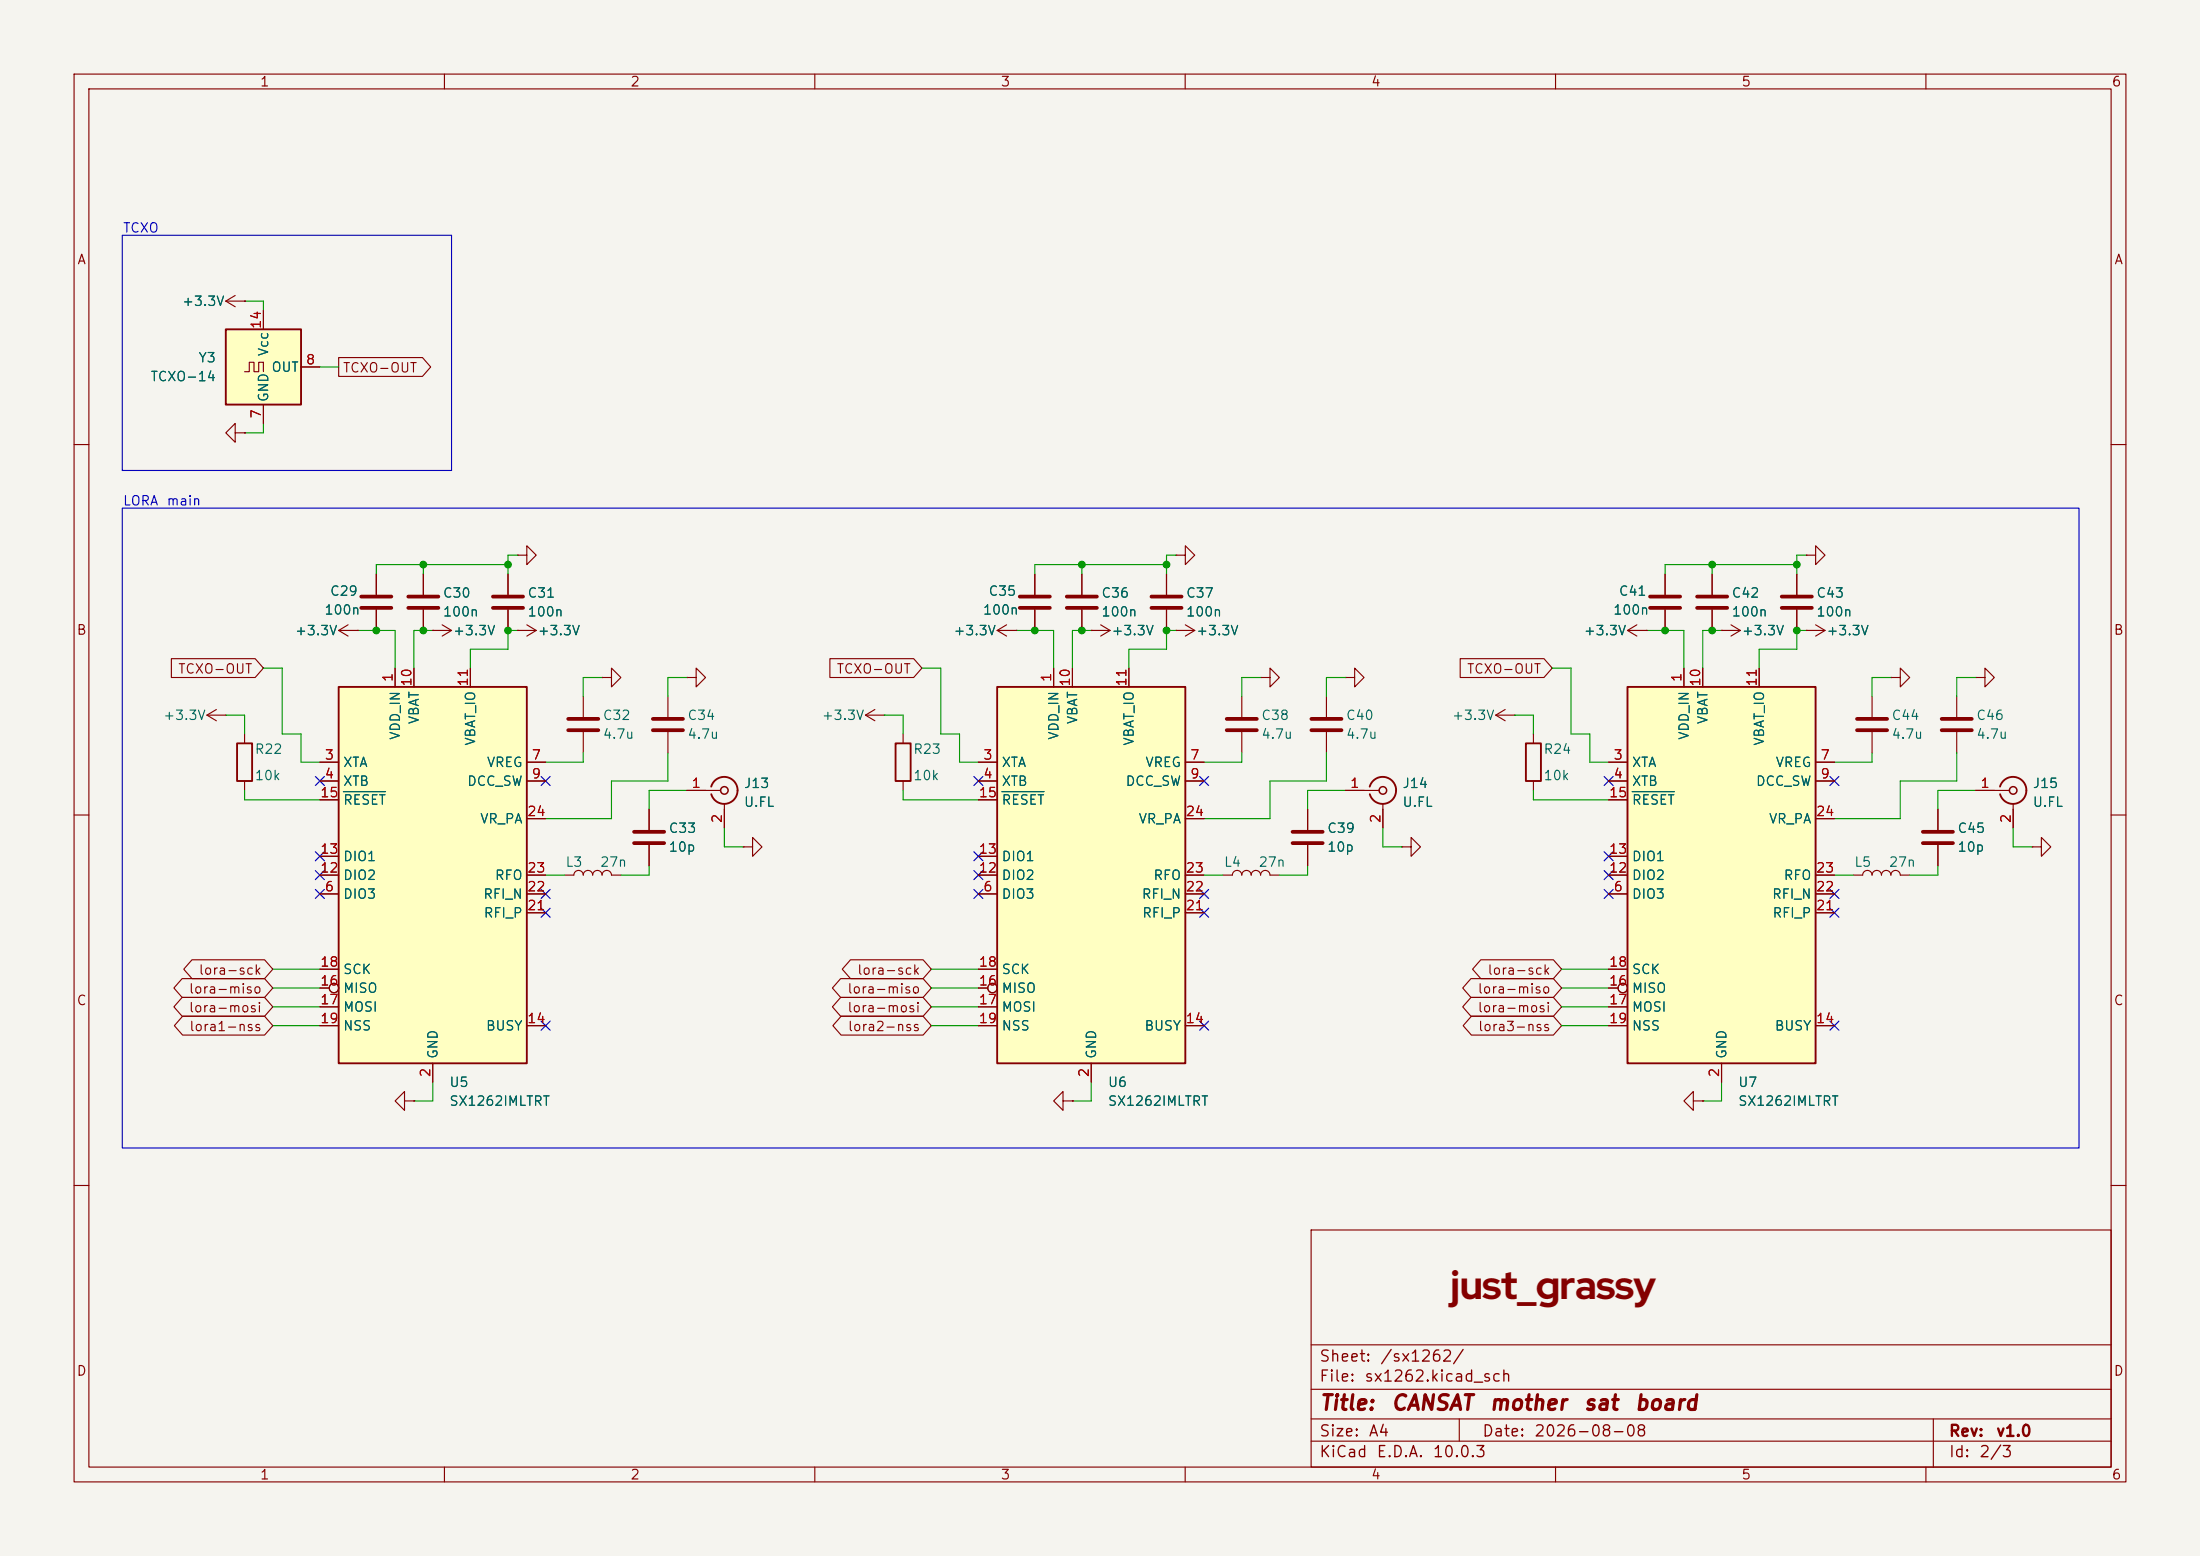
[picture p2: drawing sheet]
<svg xmlns="http://www.w3.org/2000/svg" width="297mm" height="210mm" viewBox="0 0 297 210" stroke-linecap="round" stroke-linejoin="round" font-family="sans-serif">
<path d="M0 0h297v210h-297z" fill="#f5f4ef" stroke="#f5f4ef" stroke-width=".14"/>
<g fill="none" stroke="#840000" stroke-width=".15">
<path d="M10 10h277v190h-277zM12 12h273v186h-273zM60 10v2M110 10v2M160 10v2M210 10v2M260 10v2M10 60h2M57.1 77.5v2.8M139.7 77.5v2.8M146 77.5v2.8M157.5 77.5v2.8"/>
<path d="M285 60h2M33 99.1v1.2M57.1 82.3v2.8M58.4 85.1h.1M58.4 85.1h2.6M59.7 84.3l1.3 .8M61 85.1l-1.3 .8M139.7 82.3v2.8M146 82.3v2.8M147.3 85.1h.1M147.3 85.1h2.6M148.6 84.3l1.3 .8"/>
<path d="M149.9 85.1l-1.3 .8M157.5 82.3v2.8M158.7 85.1h.1M158.7 85.1h2.6M160 84.3l1.3 .8M161.3 85.1l-1.3 .8M10 110h2M33 105.4v1.3M92.7 106.7h4.6M97.8 108.5v3.3M285 110h2M143.5 148.6v-1.3l-1.3 1.3 1.3 1.3v-1.3h1.3"/>
<path d="M144.8 148.6h.1M10 160h2M177 166h108v32h-108zM285 160h2M60 198v2M110 198v2M160 198v2M177 194.5h108M177 191.5h108M177 187.5h108M177 181.5h108M197 191.5v3"/>
<path d="M210 198v2M260 198v2M261 191.5v6.5"/>
</g>
<path d="M32 100.3h2v5.1h-2zM96 106.2a1.81 1.81 0 0 1 2.8-1 1.81 1.81 0 0 1 0 2.9 1.81 1.81 0 0 1-2.8-.9" fill="none" stroke="#840000" stroke-width=".25"/>
<circle cx="97.8" cy="106.7" r=".51" fill="none" stroke="#840000" stroke-width=".2"/>
<path d="M55.1 80.5h4.1M55.1 82h4.1M137.7 80.5h4M137.7 82h4M144 80.5h4.1M144 82h4.1M155.4 80.5h4.1M155.4 82h4.1" fill="none" stroke="#840000" stroke-width=".51"/>
<path d="M134.6 92.7h25.4v50.8h-25.4z" fill="#ffffc2"/>
<path d="M134.6 92.7h25.4v50.8h-25.4zM120.9 100.3h2v5.1h-2zM184.9 106.2a1.81 1.81 0 0 1 2.8-1 1.81 1.81 0 0 1 0 2.9 1.81 1.81 0 0 1-2.8-.9" fill="none" stroke="#840000" stroke-width=".25"/>
<g fill="none" stroke="#840000" stroke-width=".15">
<path d="M68.6 77.5v2.8M45.7 85.1l1.3 .8M45.7 85.1h2.6M47 84.3l-1.3 .8M48.3 85.1h.1M68.6 82.3v2.8M81.3 91.4h1.2v-1.2l1.3 1.2-1.3 1.3v-1.3M81.3 91.4h.1M90.2 94v2.8M90.2 98.8v2.8M92.7 91.4h1.3v-1.2l1.2 1.2-1.2 1.3v-1.3M92.7 91.4h.1"/>
<path d="M116.8 96.5l1.3 .8M116.8 96.5h2.6M118.1 95.8l-1.3 .7M119.4 96.5h.1M121.9 99.1v1.2M142.2 90.2v2.5M144.8 90.2v2.5M152.4 90.2v2.5M167.6 94v2.8M167.6 98.8v2.8M170.2 91.4h1.2v-1.2l1.3 1.2-1.3 1.3v-1.3M170.2 91.4h.1"/>
<path d="M179.1 94v2.8M179.1 98.8v2.8M181.6 91.4h1.3v-1.2l1.2 1.2-1.2 1.3v-1.3M181.6 91.4h.1M87.6 109.2v2.8M87.6 114v2.8M121.9 105.4v1.3M132.1 102.9h2.5M132.1 105.4h2.5M132.1 118.1h2.5M132.1 115.6h2.5M132.1 108h2.5"/>
<path d="M160 102.9h2.6M160 105.4h2.6M160 118.1h2.6M160 110.5h2.6M165.1 118.1h1.3a.64 .64 0 0 1 .6-.6 .64 .64 0 0 1 .6 .6 .64 .64 0 0 1 .7-.6 .64 .64 0 0 1 .6 .6 .64 .64 0 0 1 .6-.6 .64 .64 0 0 1 .7 .6 .64 .64 0 0 1 .6-.6 .64 .64 0 0 1 .6 .6h1.3M176.5 109.2v2.8M176.5 114v2.8M181.6 106.7h4.6M186.7 108.5v3.3M189.2 114.3h1.3v-1.3l1.3 1.3-1.3 1.3v-1.3M189.2 114.3h.1M250.2 118.1h1.3a.64 .64 0 0 1 .6-.6 .64 .64 0 0 1 .6 .6 .64 .64 0 0 1 .7-.6 .64 .64 0 0 1 .6 .6 .64 .64 0 0 1 .6-.6 .64 .64 0 0 1 .7 .6 .64 .64 0 0 1 .6-.6 .64 .64 0 0 1 .6 .6h1.3"/>
<path d="M261.6 109.2v2.8M261.6 114v2.8M132.1 120.7h2.5M132.1 138.4h2.5M132.1 133.4h1.2M132.1 135.9h2.5M132.1 130.8h2.5M160 120.7h2.6M160 138.4h2.6M160 123.2h2.6M147.3 143.5v2.6M228.6 148.6v-1.3l-1.3 1.3 1.3 1.3v-1.3h1.3"/>
<path d="M229.9 148.6h.1"/>
<circle cx="134" cy="133.3" r=".63"/>
</g>
<path d="M135.3 106.8h5.6" fill="none" stroke="#006464" stroke-width=".15"/>
<g fill="none" stroke="#840000" stroke-width=".51">
<path d="M66.5 80.5h4.1M66.5 82h4.1M88.1 97h4.1M88.1 98.6h4.1M165.6 97h4.1M165.6 98.6h4.1M177 97h4.1M177 98.6h4.1M85.6 112.3h4.1M85.6 113.8h4.1M174.5 112.3h4.1M174.5 113.8h4.1"/>
<path d="M259.6 112.3h4.1M259.6 113.8h4.1"/>
</g>
<circle cx="186.7" cy="106.7" r=".51" fill="none" stroke="#840000" stroke-width=".2"/>
<path d="M45.7 92.7h25.4v50.8h-25.4z" fill="#ffffc2"/>
<path d="M45.7 92.7h25.4v50.8h-25.4zM206 100.3h2v5.1h-2zM270 106.2a1.82 1.82 0 0 1 2-1.3 1.82 1.82 0 0 1 1.6 1.8M273.6 106.7a1.81 1.81 0 0 1-1.6 1.8 1.81 1.81 0 0 1-2-1.3" fill="none" stroke="#840000" stroke-width=".25"/>
<g fill="none" stroke="#840000" stroke-width=".15">
<path d="M50.8 77.5v2.8M69.8 74.9h1.3v-1.2l1.3 1.2-1.3 1.3v-1.3M69.8 74.9h.1M158.7 74.9h1.3v-1.2l1.3 1.2-1.3 1.3v-1.3M158.7 74.9h.1M243.8 74.9h1.3v-1.2l1.3 1.2-1.3 1.3v-1.3M243.8 74.9h.1M27.9 96.5l1.3 .8M27.9 96.5h2.6M29.2 95.8l-1.3 .7M30.5 96.5h.1M50.8 82.3v2.8"/>
<path d="M53.3 90.2v2.5M55.9 90.2v2.5M63.5 90.2v2.5M69.8 85.1h.1M69.8 85.1h2.6M71.1 84.3l1.3 .8M72.4 85.1l-1.3 .8M78.7 94v2.8M78.7 98.8v2.8M134.6 85.1l1.3 .8M134.6 85.1h2.6M135.9 84.3l-1.3 .8"/>
<path d="M137.2 85.1h.1M201.9 96.5h2.6M201.9 96.5l1.3 .8M203.2 95.8l-1.3 .7M204.5 96.5h.1M207 99.1v1.2M43.2 102.9h2.5M43.2 105.4h2.5M43.2 118.1h2.5M43.2 115.6h2.5M43.2 108h2.5M71.1 102.9h2.6"/>
<path d="M71.1 105.4h2.6M71.1 118.1h2.6M71.1 110.5h2.6M76.2 118.1h1.3a.64 .64 0 0 1 .6-.6 .64 .64 0 0 1 .6 .6 .64 .64 0 0 1 .7-.6 .64 .64 0 0 1 .6 .6 .64 .64 0 0 1 .6-.6 .64 .64 0 0 1 .7 .6 .64 .64 0 0 1 .6-.6 .64 .64 0 0 1 .6 .6h1.3M100.3 114.3h1.3v-1.3l1.3 1.3-1.3 1.3v-1.3M100.3 114.3h.1M207 105.4v1.3M266.7 106.7h4.6M271.8 108.5v3.3M274.3 114.3h1.3v-1.3l1.3 1.3-1.3 1.3v-1.3M274.3 114.3h.1M43.2 120.7h2.5"/>
<path d="M43.2 138.4h2.5M43.2 133.4h1.2M43.2 135.9h2.5M43.2 130.8h2.5M71.1 120.7h2.6M71.1 138.4h2.6M71.1 123.2h2.6M54.6 148.6v-1.3l-1.3 1.3 1.3 1.3v-1.3h1.3M55.9 148.6h.1M58.4 143.5v2.6"/>
<circle cx="45.1" cy="133.3" r=".63"/>
</g>
<path d="M46.4 106.8h5.6" fill="none" stroke="#006464" stroke-width=".15"/>
<path d="M48.8 80.5h4M48.8 82h4M76.7 97h4.1M76.7 98.6h4.1" fill="none" stroke="#840000" stroke-width=".51"/>
<circle cx="271.8" cy="106.7" r=".51" fill="none" stroke="#840000" stroke-width=".2"/>
<path d="M219.7 92.7h25.4v50.8h-25.4z" fill="#ffffc2"/>
<path d="M219.7 92.7h25.4v50.8h-25.4z" fill="none" stroke="#840000" stroke-width=".25"/>
<g fill="none" stroke="#840000" stroke-width=".15">
<path d="M224.8 77.5v2.8M231.1 77.5v2.8M242.6 77.5v2.8M224.8 82.3v2.8M227.3 90.2v2.5M229.9 90.2v2.5M231.1 82.3v2.8M232.4 85.1h.1M232.4 85.1h2.5M233.7 84.3l1.2 .8M234.9 85.1l-1.2 .8M237.5 90.2v2.5"/>
<path d="M242.6 82.3v2.8M243.8 85.1h.1M243.8 85.1h2.6M245.1 84.3l1.3 .8M246.4 85.1l-1.3 .8M252.7 94v2.8M252.7 98.8v2.8M255.3 91.4h1.2v-1.2l1.3 1.2-1.3 1.3v-1.3M255.3 91.4h.1M266.7 91.4h1.3v-1.2l1.2 1.2-1.2 1.3v-1.3M266.7 91.4h.1M217.2 102.9h2.5"/>
<path d="M217.2 105.4h2.5M217.2 118.1h2.5M217.2 115.6h2.5M217.2 108h2.5M245.1 102.9h2.5M245.1 105.4h2.5M245.1 118.1h2.5M245.1 110.5h2.5M217.2 120.7h2.5M217.2 138.4h2.5M217.2 133.4h1.2M217.2 135.9h2.5"/>
<path d="M217.2 130.8h2.5M245.1 120.7h2.5M245.1 138.4h2.5M245.1 123.2h2.5M232.4 143.5v2.6"/>
<circle cx="219.1" cy="133.3" r=".63"/>
</g>
<path d="M220.3 106.8h5.7" fill="none" stroke="#006464" stroke-width=".15"/>
<path d="M222.8 80.5h4M222.8 82h4M229.1 80.5h4.1M229.1 82h4.1M240.5 80.5h4.1M240.5 82h4.1M250.7 97h4.1M250.7 98.6h4.1" fill="none" stroke="#840000" stroke-width=".51"/>
<path d="M30.5 44.5h10.1v10.1h-10.1z" fill="#ffffc2"/>
<path d="M30.5 44.5h10.1v10.1h-10.1z" fill="none" stroke="#840000" stroke-width=".25"/>
<g fill="none" stroke="#840000" stroke-width=".15">
<path d="M31.7 39.9l-1.2 .7M30.5 40.6l1.2 .8M30.5 40.6h2.5M31.7 58.4v-1.2l-1.2 1.2 1.2 1.3v-1.3h1.3M33 50.2h.7v-1.3h.6v1.3h.6v-1.3h.7v1.3M33 40.6h.1M33 58.4h.1M35.6 41.9v2.6M35.6 54.6v2.6M40.6 49.5h2.6M45.7 48.3h11.3l1.1 1.2-1.1 1.3h-11.3zM50.8 77.5v2.8"/>
<path d="M57.1 77.5v2.8M68.6 77.5v2.8M139.7 77.5v2.8M146 77.5v2.8M157.5 77.5v2.8M224.8 77.5v2.8M231.1 77.5v2.8M242.6 77.5v2.8M23.1 88.9h11.3l1.2 1.3-1.2 1.2h-11.3zM48.3 85.1h.1M50.8 82.3v2.8M53.3 90.2v2.5"/>
<path d="M55.9 90.2v2.5M57.1 82.3v2.8M58.4 85.1h.1M63.5 90.2v2.5M68.6 82.3v2.8M69.8 85.1h.1M112 88.9h11.3l1.2 1.3-1.2 1.2h-11.3zM137.2 85.1h.1M139.7 82.3v2.8M142.2 90.2v2.5M144.8 90.2v2.5M146 82.3v2.8"/>
<path d="M147.3 85.1h.1M152.4 90.2v2.5M157.5 82.3v2.8M158.7 85.1h.1M197.1 88.9h11.3l1.1 1.3-1.1 1.2h-11.3zM219.7 85.1l1.3 .8M219.7 85.1h2.5M221 84.3l-1.3 .8M222.2 85.1h.1M224.8 82.3v2.8M227.3 90.2v2.5M229.9 90.2v2.5"/>
<path d="M231.1 82.3v2.8M232.4 85.1h.1M237.5 90.2v2.5M242.6 82.3v2.8M243.8 85.1h.1M264.2 94v2.8M264.2 98.8v2.8M43.2 102.9h2.5M43.2 105.4h2.5M43.2 118.1h2.5M43.2 115.6h2.5M43.2 108h2.5"/>
<path d="M71.1 102.9h2.6M71.1 105.4h2.6M71.1 118.1h2.6M71.1 110.5h2.6M87.6 109.2v2.8M87.6 114v2.8M92.7 106.7h2.5M97.8 109.2v2.6M132.1 102.9h2.5M132.1 105.4h2.5M132.1 118.1h2.5M132.1 115.6h2.5"/>
<path d="M132.1 108h2.5M160 102.9h2.6M160 105.4h2.6M160 118.1h2.6M160 110.5h2.6M176.5 109.2v2.8M176.5 114v2.8M181.6 106.7h2.5M186.7 109.2v2.6M217.2 102.9h2.5M217.2 105.4h2.5M217.2 118.1h2.5"/>
<path d="M217.2 115.6h2.5M217.2 108h2.5M245.1 102.9h2.5M245.1 105.4h2.5M245.1 118.1h2.5M245.1 110.5h2.5M261.6 109.2v2.8M261.6 114v2.8M266.7 106.7h2.5M271.8 109.2v2.6M24.6 134.6h11.1l1.1 1.3-1.1 1.3h-11.1l-1.1-1.3zM24.6 132.1h11.1l1.1 1.3-1.1 1.2h-11.1l-1.1-1.2z"/>
<path d="M24.6 137.2h11.1l1.1 1.2-1.1 1.3h-11.1l-1.1-1.3zM25.9 129.5h9.8l1.1 1.3-1.1 1.3h-9.8l-1.1-1.3zM43.2 120.7h2.5M43.2 138.4h2.5M43.2 133.4h1.2M43.2 135.9h2.5M43.2 130.8h2.5M71.1 120.7h2.6M71.1 138.4h2.6M71.1 123.2h2.6M113.5 132.1h11.1l1.1 1.3-1.1 1.2h-11.1l-1.1-1.2zM113.5 134.6h11.1l1.1 1.3-1.1 1.3h-11.1l-1.1-1.3z"/>
<path d="M113.5 137.2h11.1l1.1 1.2-1.1 1.3h-11.1l-1.1-1.3zM114.8 129.5h9.8l1.1 1.3-1.1 1.3h-9.8l-1.1-1.3zM132.1 120.7h2.5M132.1 138.4h2.5M132.1 133.4h1.2M132.1 135.9h2.5M132.1 130.8h2.5M160 120.7h2.6M160 138.4h2.6M160 123.2h2.6M198.6 132.1h11.1l1.1 1.3-1.1 1.2h-11.1l-1.1-1.2zM198.6 134.6h11.1l1.1 1.3-1.1 1.3h-11.1l-1.1-1.3z"/>
<path d="M198.6 137.2h11.1l1.1 1.2-1.1 1.3h-11.1l-1.1-1.3zM199.9 129.5h9.8l1.1 1.3-1.1 1.3h-9.8l-1.1-1.3zM217.2 120.7h2.5M217.2 138.4h2.5M217.2 133.4h1.2M217.2 135.9h2.5M217.2 130.8h2.5M245.1 120.7h2.5M245.1 138.4h2.5M245.1 123.2h2.5M55.9 148.6h.1M58.4 143.5v2.6"/>
<path d="M144.8 148.6h.1M147.3 143.5v2.6M229.9 148.6h.1M232.4 143.5v2.6"/>
<circle cx="45.1" cy="133.3" r=".63"/>
<circle cx="134" cy="133.3" r=".63"/>
<circle cx="219.1" cy="133.3" r=".63"/>
</g>
<path d="M262.1 97h4.1M262.1 98.6h4.1" fill="none" stroke="#840000" stroke-width=".51"/>
<g fill="none" stroke="#009600" stroke-width=".15">
<path d="M33 40.6h2.6v1.3M35.6 57.2v1.2h-2.6M43.2 49.5h2.5M57.1 76.2v1.3M68.6 76.2h-17.8v1.3M69.8 74.9h-1.2v2.6M146 76.2v1.3M157.5 76.2h-17.8v1.3M158.7 74.9h-1.2v2.6M231.1 76.2v1.3M242.6 76.2h-17.8v1.3M243.8 74.9h-1.2v2.6"/>
<path d="M30.5 96.5h2.5v2.6M35.6 90.2h2.5v8.9h2.5v3.8h2.6M48.3 85.1h5v5.1M58.4 85.1h-2.5v5.1M69.8 85.1h-1.2v2.5h-5.1v2.6M81.3 91.4h-2.6v2.6M92.7 91.4h-2.5v2.6M119.4 96.5h2.5v2.6M124.5 90.2h2.5v8.9h2.5v3.8h2.6M137.2 85.1h5v5.1M147.3 85.1h-2.5v5.1M158.7 85.1h-1.2v2.5h-5.1v2.6"/>
<path d="M170.2 91.4h-2.6v2.6M181.6 91.4h-2.5v2.6M204.5 96.5h2.5v2.6M209.5 90.2h2.6v8.9h2.5v3.8h2.6M222.2 85.1h5.1v5.1M232.4 85.1h-2.5v5.1M243.8 85.1h-1.2v2.5h-5.1v2.6M255.3 91.4h-2.6v2.6M266.7 91.4h-2.5v2.6M33 106.7v1.3h10.2M73.7 118.1h2.5M78.7 101.6v1.3h-5"/>
<path d="M87.6 116.8v1.3h-3.8M90.2 101.6v3.8h-7.7v5.1h-8.8M92.7 106.7h-5.1v2.5M97.8 111.8v2.5h2.5M121.9 106.7v1.3h10.2M162.6 118.1h2.5M167.6 101.6v1.3h-5M176.5 116.8v1.3h-3.8M179.1 101.6v3.8h-7.7v5.1h-8.8M181.6 106.7h-5.1v2.5M186.7 111.8v2.5h2.5M207 106.7v1.3h10.2"/>
<path d="M247.6 118.1h2.6M252.7 101.6v1.3h-5.1M261.6 116.8v1.3h-3.8M264.2 101.6v3.8h-7.7v5.1h-8.9M266.7 106.7h-5.1v2.5M271.8 111.8v2.5h2.5M36.8 133.4h6.4M36.8 130.8h6.4M36.8 135.9h6.4M36.8 138.4h6.4M125.7 133.4h6.4M125.7 130.8h6.4"/>
<path d="M125.7 135.9h6.4M125.7 138.4h6.4M210.8 133.4h6.4M210.8 130.8h6.4M210.8 135.9h6.4M210.8 138.4h6.4M58.4 146.1v2.5h-2.5M147.3 146.1v2.5h-2.5M232.4 146.1v2.5h-2.5"/>
</g>
<g fill="none" stroke="#000084" stroke-width=".15">
<path d="M42.6 117.5l1.2 1.2M42.6 115l1.2 1.2M42.6 104.8l1.2 1.2M43.8 117.5l-1.2 1.2M43.8 115l-1.2 1.2M43.8 104.8l-1.2 1.2M73.1 104.8l1.2 1.2M74.3 104.8l-1.2 1.2M131.5 104.8l1.2 1.2M131.5 115l1.2 1.2M131.5 117.5l1.2 1.2M132.7 104.8l-1.2 1.2"/>
<path d="M132.7 115l-1.2 1.2M132.7 117.5l-1.2 1.2M162 104.8l1.2 1.2M163.2 104.8l-1.2 1.2M216.6 115l1.2 1.2M216.6 117.5l1.2 1.2M216.6 104.8l1.2 1.2M217.8 115l-1.2 1.2M217.8 117.5l-1.2 1.2M217.8 104.8l-1.2 1.2M247 104.8l1.3 1.2M248.3 104.8l-1.3 1.2"/>
<path d="M42.6 120l1.2 1.3M43.8 120l-1.2 1.3M73.1 137.8l1.2 1.2M73.1 122.6l1.2 1.2M73.1 120l1.2 1.3M74.3 137.8l-1.2 1.2M74.3 122.6l-1.2 1.2M74.3 120l-1.2 1.3M131.5 120l1.2 1.3M132.7 120l-1.2 1.3M162 122.6l1.2 1.2M162 120l1.2 1.3"/>
<path d="M162 137.8l1.2 1.2M163.2 122.6l-1.2 1.2M163.2 120l-1.2 1.3M163.2 137.8l-1.2 1.2M216.6 120l1.2 1.3M217.8 120l-1.2 1.3M247 122.6l1.3 1.2M247 120l1.3 1.3M247 137.8l1.3 1.2M248.3 122.6l-1.3 1.2M248.3 120l-1.3 1.3M248.3 137.8l-1.3 1.2"/>
</g>
<path d="M16.5 31.8h44.5v31.7h-44.5zM16.5 68.6h264.2v86.3h-264.2z" fill="none" stroke="#0000c2" stroke-width=".15"/>
<path d="M46.4 106.8h5.6M135.3 106.8h5.6M220.3 106.8h5.7" fill="none" stroke="#006464" stroke-width=".15"/>
<g fill="#009600" stroke="#009600" stroke-width=".14">
<circle cx="57.1" cy="85.1" r=".46"/>
<circle cx="50.8" cy="85.1" r=".46"/>
<circle cx="57.1" cy="76.2" r=".46"/>
<circle cx="68.6" cy="76.2" r=".46"/>
<circle cx="68.6" cy="85.1" r=".46"/>
<circle cx="139.7" cy="85.1" r=".46"/>
<circle cx="157.5" cy="85.1" r=".46"/>
<circle cx="157.5" cy="76.2" r=".46"/>
<circle cx="146" cy="76.2" r=".46"/>
<circle cx="146" cy="85.1" r=".46"/>
<circle cx="231.1" cy="76.2" r=".46"/>
<circle cx="242.6" cy="85.1" r=".46"/>
<circle cx="224.8" cy="85.1" r=".46"/>
<circle cx="231.1" cy="85.1" r=".46"/>
<circle cx="242.6" cy="76.2" r=".46"/>
</g>
<text font-size="5.3" fill="#840000" x="195.8" y="175.3">just_grassy</text>
<g font-size="2" fill="#840000">
<text x="178" y="190.8">Title:</text>
<text x="187.7" y="190.8">CANSAT</text>
<text x="200.9" y="190.8">mother</text>
<text x="213.6" y="190.8">sat</text>
<text x="220.5" y="190.8">board</text>
</g>
<g font-size="1.5" fill="#840000">
<text x="178" y="184.2">Sheet:</text>
<text x="186.2" y="184.2">/sx1262/</text>
<text x="178" y="186.9">File:</text>
<text x="184.1" y="186.9">sx1262.kicad_sch</text>
<text x="178" y="197.1">KiCad</text>
<text x="178" y="194.3">Size:</text>
<text x="184.7" y="194.3">A4</text>
<text x="185.7" y="197.1">E.D.A.</text>
<text x="193.3" y="197.1">10.0.3</text>
<text x="200" y="194.3">Date:</text>
<text x="207" y="194.3">2026-08-08</text>
<text x="263" y="194.3">Rev:</text>
<text x="263" y="197.1">Id:</text>
<text x="267.1" y="197.1">2/3</text>
<text x="269.4" y="194.3">v1.0</text>
</g>
<g font-size="1.3" fill="#840000">
<text x="35" y="12">1</text>
<text x="85" y="12">2</text>
<text x="135" y="12">3</text>
<text x="185" y="12">4</text>
<text x="235" y="12">5</text>
<text x="285" y="12">6</text>
<text x="10.3" y="36">A</text>
<text x="285.3" y="36">A</text>
<text x="46.2" y="50.6">TCXO-OUT</text>
<text x="10.3" y="86">B</text>
<text x="285.3" y="86">B</text>
<text x="23.9" y="91.2">TCXO-OUT</text>
<text x="112.8" y="91.2">TCXO-OUT</text>
<text x="197.9" y="91.2">TCXO-OUT</text>
<text x="26.7" y="131.9">lora-sck</text>
<text x="115.6" y="131.9">lora-sck</text>
<text x="200.7" y="131.9">lora-sck</text>
<text x="10.3" y="136">C</text>
<text x="25.4" y="137">lora-mosi</text>
<text x="25.4" y="134.4">lora-miso</text>
<text x="114.3" y="134.4">lora-miso</text>
<text x="114.3" y="137">lora-mosi</text>
<text x="199.4" y="134.4">lora-miso</text>
<text x="199.4" y="137">lora-mosi</text>
<text x="285.3" y="136">C</text>
<text x="25.5" y="139.5">lora1-nss</text>
<text x="114.4" y="139.5">lora2-nss</text>
<text x="199.5" y="139.5">lora3-nss</text>
<text x="10.3" y="186">D</text>
<text x="285.3" y="186">D</text>
<text x="35" y="200">1</text>
<text x="85" y="200">2</text>
<text x="135" y="200">3</text>
<text x="185" y="200">4</text>
<text x="235" y="200">5</text>
<text x="285" y="200">6</text>
</g>
<g font-size="1.3" fill="#0000c2">
<text x="16.5" y="31.7">TCXO</text>
<text x="16.5" y="68.5">LORA</text>
<text x="22.4" y="68.5">main</text>
</g>
<g font-size="1.3" fill="#006464">
<text x="24.5" y="41.6">+3.3V</text>
<text x="20.2" y="51.8">TCXO-14</text>
<text x="26.7" y="49.2">Y3</text>
<text x="36.5" y="48.2" transform="rotate(-90 36.5 48.2)">Vcc</text>
<text x="36.6" y="50.5">OUT</text>
<text x="36.5" y="54.4" transform="rotate(-90 36.5 54.4)">GND</text>
<text x="43.7" y="83.3">100n</text>
<text x="44.5" y="80.7">C29</text>
<text x="59.7" y="83.5">100n</text>
<text x="59.7" y="81">C30</text>
<text x="71.1" y="83.5">100n</text>
<text x="71.1" y="81">C31</text>
<text x="132.6" y="83.3">100n</text>
<text x="133.4" y="80.7">C35</text>
<text x="148.6" y="83.5">100n</text>
<text x="148.6" y="81">C36</text>
<text x="160" y="83.5">100n</text>
<text x="160" y="81">C37</text>
<text x="217.7" y="83.3">100n</text>
<text x="218.4" y="80.7">C41</text>
<text x="233.7" y="83.5">100n</text>
<text x="233.7" y="81">C42</text>
<text x="245.1" y="83.5">100n</text>
<text x="245.1" y="81">C43</text>
<text x="39.7" y="86.1">+3.3V</text>
<text x="61.1" y="86.1">+3.3V</text>
<text x="72.5" y="86.1">+3.3V</text>
<text x="128.6" y="86.1">+3.3V</text>
<text x="150" y="86.1">+3.3V</text>
<text x="161.4" y="86.1">+3.3V</text>
<text x="213.7" y="86.1">+3.3V</text>
<text x="235.1" y="86.1">+3.3V</text>
<text x="246.5" y="86.1">+3.3V</text>
<text x="21.9" y="97.5">+3.3V</text>
<text x="54.3" y="100" transform="rotate(-90 54.3 100)">VDD_IN</text>
<text x="56.9" y="97.8" transform="rotate(-90 56.9 97.8)">VBAT</text>
<text x="64.5" y="100.7" transform="rotate(-90 64.5 100.7)">VBAT_IO</text>
<text x="81.3" y="97.5">C32</text>
<text x="81.3" y="100">4.7u</text>
<text x="92.7" y="97.5">C34</text>
<text x="92.7" y="100">4.7u</text>
<text x="110.8" y="97.5">+3.3V</text>
<text x="143.2" y="100" transform="rotate(-90 143.2 100)">VDD_IN</text>
<text x="145.8" y="97.8" transform="rotate(-90 145.8 97.8)">VBAT</text>
<text x="153.4" y="100.7" transform="rotate(-90 153.4 100.7)">VBAT_IO</text>
<text x="170.2" y="97.5">C38</text>
<text x="170.2" y="100">4.7u</text>
<text x="181.6" y="97.5">C40</text>
<text x="181.6" y="100">4.7u</text>
<text x="195.9" y="97.5">+3.3V</text>
<text x="228.3" y="100" transform="rotate(-90 228.3 100)">VDD_IN</text>
<text x="230.8" y="97.8" transform="rotate(-90 230.8 97.8)">VBAT</text>
<text x="238.5" y="100.7" transform="rotate(-90 238.5 100.7)">VBAT_IO</text>
<text x="255.3" y="97.5">C44</text>
<text x="255.3" y="100">4.7u</text>
<text x="266.7" y="97.5">C46</text>
<text x="266.7" y="100">4.7u</text>
<text x="34.3" y="105.6">10k</text>
<text x="34.3" y="102.1">R22</text>
<text x="46.2" y="103.8">XTA</text>
<text x="46.2" y="106.4">XTB</text>
<text x="63" y="106.4">DCC_SW</text>
<text x="65.6" y="103.8">VREG</text>
<text x="100.3" y="106.7">J13</text>
<text x="123.2" y="105.6">10k</text>
<text x="123.2" y="102.1">R23</text>
<text x="135.1" y="103.8">XTA</text>
<text x="135.1" y="106.4">XTB</text>
<text x="151.9" y="106.4">DCC_SW</text>
<text x="154.5" y="103.8">VREG</text>
<text x="189.2" y="106.7">J14</text>
<text x="208.3" y="105.6">10k</text>
<text x="208.3" y="102.1">R24</text>
<text x="220.2" y="103.8">XTA</text>
<text x="220.2" y="106.4">XTB</text>
<text x="237" y="106.4">DCC_SW</text>
<text x="239.6" y="103.8">VREG</text>
<text x="274.3" y="106.7">J15</text>
<text x="46.2" y="108.9">RESET</text>
<text x="64.7" y="111.5">VR_PA</text>
<text x="90.2" y="112.7">C33</text>
<text x="100.3" y="109.2">U.FL</text>
<text x="135.1" y="108.9">RESET</text>
<text x="153.6" y="111.5">VR_PA</text>
<text x="179.1" y="112.7">C39</text>
<text x="189.2" y="109.2">U.FL</text>
<text x="220.2" y="108.9">RESET</text>
<text x="238.7" y="111.5">VR_PA</text>
<text x="264.2" y="112.7">C45</text>
<text x="274.3" y="109.2">U.FL</text>
<text x="46.2" y="119.1">DIO2</text>
<text x="46.2" y="116.5">DIO1</text>
<text x="66.7" y="119.1">RFO</text>
<text x="76.2" y="117.3">L3</text>
<text x="80.9" y="117.3">27n</text>
<text x="90.2" y="115.3">10p</text>
<text x="135.1" y="119.1">DIO2</text>
<text x="135.1" y="116.5">DIO1</text>
<text x="155.6" y="119.1">RFO</text>
<text x="165.1" y="117.3">L4</text>
<text x="169.8" y="117.3">27n</text>
<text x="179.1" y="115.3">10p</text>
<text x="220.2" y="119.1">DIO2</text>
<text x="220.2" y="116.5">DIO1</text>
<text x="240.7" y="119.1">RFO</text>
<text x="250.2" y="117.3">L5</text>
<text x="254.9" y="117.3">27n</text>
<text x="264.2" y="115.3">10p</text>
<text x="46.2" y="121.6">DIO3</text>
<text x="65.1" y="121.6">RFI_N</text>
<text x="65.2" y="124.2">RFI_P</text>
<text x="135.1" y="121.6">DIO3</text>
<text x="154" y="121.6">RFI_N</text>
<text x="154.1" y="124.2">RFI_P</text>
<text x="220.2" y="121.6">DIO3</text>
<text x="239.1" y="121.6">RFI_N</text>
<text x="239.2" y="124.2">RFI_P</text>
<text x="46.2" y="131.8">SCK</text>
<text x="135.1" y="131.8">SCK</text>
<text x="220.2" y="131.8">SCK</text>
<text x="46.2" y="134.3">MISO</text>
<text x="46.2" y="136.9">MOSI</text>
<text x="135.1" y="134.3">MISO</text>
<text x="135.1" y="136.9">MOSI</text>
<text x="220.2" y="134.3">MISO</text>
<text x="220.2" y="136.9">MOSI</text>
<text x="46.2" y="139.4">NSS</text>
<text x="59.4" y="143" transform="rotate(-90 59.4 143)">GND</text>
<text x="65.5" y="139.4">BUSY</text>
<text x="135.1" y="139.4">NSS</text>
<text x="148.3" y="143" transform="rotate(-90 148.3 143)">GND</text>
<text x="154.4" y="139.4">BUSY</text>
<text x="220.2" y="139.4">NSS</text>
<text x="233.4" y="143" transform="rotate(-90 233.4 143)">GND</text>
<text x="239.5" y="139.4">BUSY</text>
<text x="60.6" y="149.6">SX1262IMLTRT</text>
<text x="60.6" y="147">U5</text>
<text x="149.5" y="149.6">SX1262IMLTRT</text>
<text x="149.5" y="147">U6</text>
<text x="234.6" y="149.6">SX1262IMLTRT</text>
<text x="234.6" y="147">U7</text>
</g>
<g font-size="1.3" fill="#a90000">
<text x="35.5" y="44.5" transform="rotate(-90 35.5 44.5)">14</text>
<text x="41.2" y="49.5">8</text>
<text x="35.5" y="56.6" transform="rotate(-90 35.5 56.6)">7</text>
<text x="53.3" y="92.1" transform="rotate(-90 53.3 92.1)">1</text>
<text x="55.9" y="92.8" transform="rotate(-90 55.9 92.8)">10</text>
<text x="63.5" y="92.8" transform="rotate(-90 63.5 92.8)">11</text>
<text x="142.2" y="92.1" transform="rotate(-90 142.2 92.1)">1</text>
<text x="144.8" y="92.8" transform="rotate(-90 144.8 92.8)">10</text>
<text x="152.4" y="92.8" transform="rotate(-90 152.4 92.8)">11</text>
<text x="227.3" y="92.1" transform="rotate(-90 227.3 92.1)">1</text>
<text x="229.8" y="92.8" transform="rotate(-90 229.8 92.8)">10</text>
<text x="237.5" y="92.8" transform="rotate(-90 237.5 92.8)">11</text>
<text x="43.1" y="107.9">15</text>
<text x="43.7" y="102.8">3</text>
<text x="43.7" y="105.4">4</text>
<text x="71.7" y="102.8">7</text>
<text x="71.7" y="105.4">9</text>
<text x="93.3" y="106.7">1</text>
<text x="132" y="107.9">15</text>
<text x="132.6" y="102.8">3</text>
<text x="132.6" y="105.4">4</text>
<text x="160.6" y="102.8">7</text>
<text x="160.6" y="105.4">9</text>
<text x="182.2" y="106.7">1</text>
<text x="217.1" y="107.9">15</text>
<text x="217.7" y="102.8">3</text>
<text x="217.7" y="105.4">4</text>
<text x="245.7" y="102.8">7</text>
<text x="245.7" y="105.4">9</text>
<text x="267.3" y="106.7">1</text>
<text x="71.1" y="110.5">24</text>
<text x="97.8" y="111.2" transform="rotate(-90 97.8 111.2)">2</text>
<text x="160" y="110.5">24</text>
<text x="186.7" y="111.2" transform="rotate(-90 186.7 111.2)">2</text>
<text x="245.1" y="110.5">24</text>
<text x="271.8" y="111.2" transform="rotate(-90 271.8 111.2)">2</text>
<text x="43.1" y="118.1">12</text>
<text x="43.1" y="115.5">13</text>
<text x="71.1" y="118.1">23</text>
<text x="132" y="118.1">12</text>
<text x="132" y="115.5">13</text>
<text x="160" y="118.1">23</text>
<text x="217.1" y="118.1">12</text>
<text x="217.1" y="115.5">13</text>
<text x="245.1" y="118.1">23</text>
<text x="43.7" y="120.6">6</text>
<text x="71.1" y="123.2">21</text>
<text x="71.1" y="120.6">22</text>
<text x="132.6" y="120.6">6</text>
<text x="160" y="123.2">21</text>
<text x="160" y="120.6">22</text>
<text x="217.7" y="120.6">6</text>
<text x="245.1" y="123.2">21</text>
<text x="245.1" y="120.6">22</text>
<text x="43.1" y="130.8">18</text>
<text x="132" y="130.8">18</text>
<text x="217.1" y="130.8">18</text>
<text x="43.1" y="133.3">16</text>
<text x="43.1" y="135.9">17</text>
<text x="132" y="133.3">16</text>
<text x="132" y="135.9">17</text>
<text x="217.1" y="133.3">16</text>
<text x="217.1" y="135.9">17</text>
<text x="43.1" y="138.4">19</text>
<text x="71.1" y="138.4">14</text>
<text x="132" y="138.4">19</text>
<text x="160" y="138.4">14</text>
<text x="217.1" y="138.4">19</text>
<text x="245.1" y="138.4">14</text>
<text x="58.4" y="145.5" transform="rotate(-90 58.4 145.5)">2</text>
<text x="147.3" y="145.5" transform="rotate(-90 147.3 145.5)">2</text>
<text x="232.4" y="145.5" transform="rotate(-90 232.4 145.5)">2</text>
</g>
</svg>
